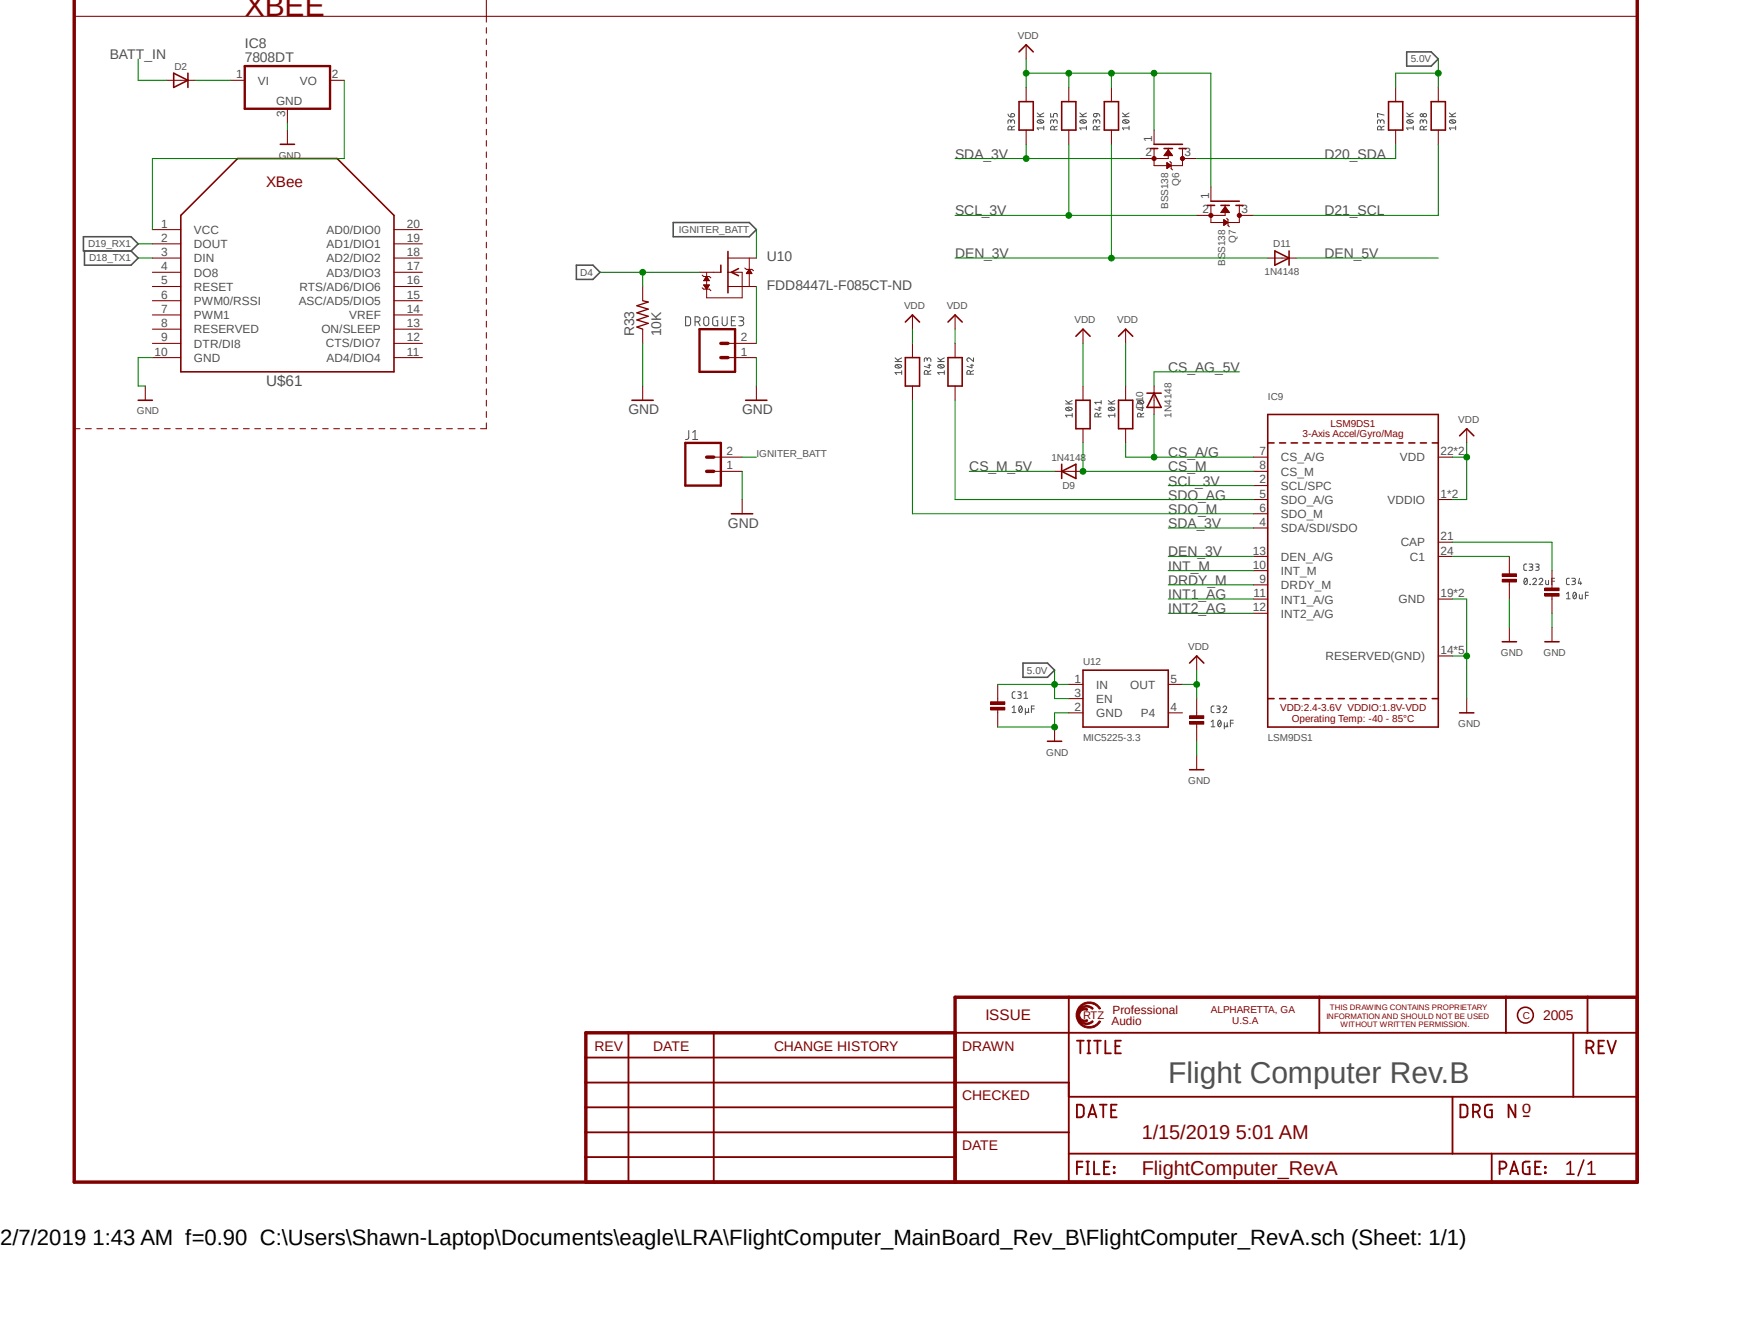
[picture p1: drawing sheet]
<svg xmlns="http://www.w3.org/2000/svg" width="279mm" height="216mm" viewBox="0 0 279 216" stroke-linecap="round" stroke-linejoin="round" font-family="sans-serif">
<path d="M257.8 -.1l-246.3 190.6" fill="none" stroke="#fff" stroke-width=".16"/>
<g fill="none" stroke="#505050" stroke-width=".16">
<path d="M162.1 18.3l.1 .3 .4 .2M162.6 19.6l.2-.3h.2l.2 .1v.5M162.6 19.7v-.4h-.3l-.2 .2v.4M162.6 18.3h.5l.1 .3-.1 .2h-.5zM166.8 18.8h1.1M166.8 18.2l.7 .6M166.9 19.4l.3-.1h.4l.3 .3a.68 .68 0 0 1-1.1 0zM167 19.3l.6 .5M167.9 18.2l-.6 .3M169 18.2v.6h.5v-.3a.31 .31 0 0 1 .3-.3 .31 .31 0 0 1 .3 .3v.3M169.5 19.6l.2-.3h.1l.2 .1 .1 .5M169.5 19.7l-.1-.4h-.2l-.2 .2v.4"/>
<path d="M173.7 18.8h1.1M173.7 18.2l.6 .6M173.7 19.4l.3-.1h.4l.4 .3a.68 .68 0 0 1-1.1 0zM173.9 19.3l.6 .5M174.8 18.2l-.7 .3M176 18.3l.4-.1-.1 .6h-.3l-.1-.2zM176.3 19.6l.2-.3h.2l.2 .1v.5M176.3 19.7v-.4h-.3l-.1 .2v.4M176.4 18.2l.3 .1 .2 .4M180.6 18.8h1M180.6 18.2l.6 .6M180.6 19.4l.3-.1h.4l.3 .3a.68 .68 0 0 1-1 0z"/>
<path d="M180.8 19.3l.6 .5M181.6 18.2l-.6 .3M222 19.6l.1-.2 .3-.1 .2 .1v.5M222 19.7v-.4h-.3l-.1 .2v.4M222.6 18.5l-1-.3v.6h.1M226.3 18.8h1M226.3 18.2l.6 .6M226.3 19.4l.3-.1h.4l.3 .3a.68 .68 0 0 1-1 0zM226.5 19.3l.6 .5M227.3 18.2l-.6 .3M228.9 19.6v-.2l.4-.1 .2 .3v.3M228.9 19.7v-.4h-.3l-.2 .2v.4"/>
<path d="M233.1 18.8h1M233.1 18.2l.7 .6M233.3 19.3h.3a.39 .39 0 0 1 .5 .4l-.7 .1-.2-.1zM233.3 19.3l.6 .5M234.1 18.2l-.6 .3M162.7 20.9v-.5l-.4-.1-.2 .3v.3h1.1M163.2 20.3l-.5 .2M167.9 20.6h-1.1l.2 .3M167.9 20.3v.6M169.6 20.9l-.1-.5-.3-.1-.2 .3v.3h1.1M170.1 20.3l-.5 .2M174.8 20.6h-1.1l.2 .3"/>
<path d="M174.8 20.3v.6M176.4 20.9v-.5l-.3-.1-.2 .3v.3h1M176.9 20.3l-.5 .2M181.6 20.6h-1l.2 .3M181.6 20.3v.6M222.2 20.9v-.3l-.2-.3-.4 .1v.5h1M222.6 20.3l-.4 .2M227.3 20.6h-1l.2 .3M227.3 20.3v.6M229 20.9v-.3l-.2-.3-.3 .1-.1 .5h1.1M229.5 20.3l-.5 .2M234.1 20.6h-1l.2 .3"/>
<path d="M234.1 20.3v.6M144 58.1h1M144 57.5l.6 .6M144 58.8l.5-.2 .4 .1 .1 .2a.62 .62 0 0 1-1 0zM144.2 58.7l.6 .4M145 59.9h-1l.2 .3M145 59.6v.6M145 57.5l-.6 .4M149.1 57.8l.1-.1 .3-.2 .2 .3v.3M149.1 58v-.4l-.3-.1-.1 .2v.4M149.3 58.7h.4M149.5 58.5v.6l-.8-.2"/>
<path d="M149.7 59.6l-.4 .2M150.8 58.1h1.1M150.8 57.5l.7 .6M150.9 58.8l.4-.2 .4 .1 .2 .2a.62 .62 0 0 1-1.1 0zM151.1 58.7l.5 .4M151.9 59.9h-1.1l.3 .3M151.9 59.6v.6M151.9 57.5l-.6 .4M156.1 58.7h.5M156.3 58.5v.6l-.8-.2M156.6 57.5v.6l-.6-.5a.29 .29 0 0 0-.5 .1 .29 .29 0 0 0 .2 .4M156.6 59.6l-.5 .2"/>
<path d="M149.3 60.2l-.1-.5-.4-.1-.1 .1v.5h1M156.1 60.2l-.1-.5-.3-.1-.1 .1-.1 .5h1.1M171.4 64.9h1.1M171.4 64.4l.6 .5M171.4 65.6l.5-.2 .4 .1 .2 .2a.62 .62 0 0 1-1.1 0zM171.6 65.5l.6 .5M172.5 66.8h-1.1l.2 .3M172.5 66.5v.6M172.5 64.4l-.7 .3M176.7 67l-.1-.5-.3-.1-.2 .1v.5h1M176.7 65.6h.4M176.9 65.4v.6l-.8-.3"/>
<path d="M177.1 66.4l-.4 .3M177.1 64.7h-1l.2 .2M177.1 64.4v.5M178.3 64.9h1M178.3 64.4l.6 .5M178.3 65.6l.5-.2 .4 .1 .1 .2a.62 .62 0 0 1-1 0zM178.5 65.5l.6 .5M179.3 66.8h-1l.2 .3M179.3 66.5v.6M179.3 64.4l-.6 .3M183 64.6a.5 .5 0 0 1 .6-.3 .5 .5 0 0 1 .3 .5l-.6 .1-.3-.1zM183.2 64.4l.6 .5"/>
<path d="M183.5 67v-.5l-.4-.1-.1 .1v.5h1M183.5 65.6h.5M183.8 65.4v.6l-.8-.3M184 66.4l-.5 .3M245.3 93h.1a.58 .58 0 0 1 0 1 .66 .66 0 0 1-.1-1zM245.6 90.7h-.4l-.1 .2 .1 .7 .4 .1M245.7 93.2l-.5 .6M246 90.7l.5 .1v.3h-.4M246.1 93.9l.1 .1zM246.3 91.1l.2 .2v.2l-.1 .2h-.4M246.5 93.2a.28 .28 0 0 1 .4-.2 .28 .28 0 0 1 .2 .3l-.6 .7h.6M247 90.7l.6 .1-.1 .3h-.4"/>
<path d="M247.3 91.1l.3 .2v.2l-.1 .2h-.5M247.6 93.2a.3 .3 0 0 1 .4-.3 .3 .3 0 0 1 .1 .5l-.5 .6h.6M248.6 93.3l.1 .7h.4v-.7M249.6 93.4h.5M250.1 93h-.5v1M252 95.5l.3-.3v1.1M252 96.3h.6M252.4 93h-.3l-.1 .2v.7l.4 .1M252.8 93l.6 .1-.1 .2-.4 .1M253.1 93.4l.3 .2v.2l-.1 .1-.5 .1M253.2 95.2h.1a.62 .62 0 0 1 0 1.1 .66 .66 0 0 1-.1-1.1zM253.5 95.5l-.4 .6"/>
<path d="M254 95.6l.1 .7h.4v-.7M254.1 93l-.2 .8h.5M254.3 93.5v.5M255 95.7h.5M255.5 95.2h-.5v1.1M162.8 113.7l.3-.2v1.1M162.8 114.6h.6M163.3 111.2l-.4 .1-.1 .2 .1 .6 .4 .2M163.7 111.2h.3l.3 .2-.1 .2-.4 .1M164 111.7l.3 .2-.1 .3-.5 .1M164 113.5h.2a.62 .62 0 0 1 0 1.1 .62 .62 0 0 1-.2-1.1zM164.4 113.7l-.5 .6"/>
<path d="M164.7 112.3h.6M164.7 111.5l.3-.3v1.1M164.9 114.3l.2 .3h.2l.1-.3M164.9 113.9v1M165.4 113.9l.1 .7M165.9 114h.5M166.4 113.5h-.5v1.1M194.8 116l.3-.2v1M194.8 116.8h.6M195.3 113.5l-.4 .1-.1 .1 .1 .7 .4 .2M195.7 113.5h.3l.3 .2-.1 .2-.4 .1M196 114l.3 .2v.1l-.1 .2-.5 .1"/>
<path d="M196 115.8a.54 .54 0 0 1 .5 .5 .54 .54 0 0 1-.3 .5 .62 .62 0 0 1-.2-1zM196.4 116l-.5 .6M196.7 113.7a.31 .31 0 0 1 .3-.2 .31 .31 0 0 1 .3 .1l-.1 .4-.5 .6h.6M196.9 116.6l.2 .2h.2l.1-.2M196.9 116.2v1M197.4 116.2v.5l.1 .1M197.9 116.2h.5M198.4 115.8h-.5v1"/>
<circle cx="228.7" cy="18.5" r=".24"/>
<circle cx="229.2" cy="18.5" r=".29"/>
</g>
<g fill="none" stroke="#505050" stroke-width=".17">
<path d="M110.3 50.9l.6 .1a1.15 1.15 0 0 1 0 1.3l-.6 .1zM111.8 51.7h.4a.4 .4 0 0 0 .4-.4 .4 .4 0 0 0-.4-.4h-.4v1.5M112.3 51.7l.3 .7M113.2 51.1a.42 .42 0 0 1 .5-.2 .42 .42 0 0 1 .3 .4v.9a.41 .41 0 0 1-.5 .2 .41 .41 0 0 1-.3-.4zM115.4 50.9h-.4l-.3 .2-.1 1 .2 .2 .6 .1v-.8h-.2M116.2 50.9v1.1a.4 .4 0 0 0 .4 .4 .4 .4 0 0 0 .4-.4v-1.1M117.6 51.6h.6M118.3 50.9h-.7v1.5h.7M118.8 50.9h.5a.32 .32 0 0 1 .3 .3 .32 .32 0 0 1-.3 .4h-.3M119.2 51.6h.2a.41 .41 0 0 1 .2 .5 .41 .41 0 0 1-.4 .3h-.4M110.8 69.2v1.1a.38 .38 0 0 1-.5 .4M111.4 69.5l.4-.3v1.5"/>
<path d="M111.4 70.7h.8"/>
</g>
<path d="M226.3 8.3h3.9l1.2 1.2-1.2 1.1h-3.9zM13.4 38.1h7.7l1.1 1.1-1.1 1.1h-7.7zM108.3 35.8h12.2l1.2 1.1-1.2 1.2h-12.2zM13.6 40.3v2.3h7.5l1.1-1.1-1.1-1.2M92.7 42.6h2.7l1.1 1.2-1.1 1.1h-2.7zM164.5 106.6h4l1.1 1.1-1.1 1.2h-4z" fill="none" stroke="#505050" stroke-width=".25"/>
<g fill="none" stroke="#800000" stroke-width=".17">
<path d="M78.2 0v3.6M11.9 2.6h251.5M78.2 4.4v.9M78.2 6.3v.9M78.2 8.1v.9M78.2 9.9v.9M78.2 11.7v.9M78.2 13.5v.9M78.2 15.3v1M78.2 17.1v1M78.2 19v.9M78.2 20.8v.9"/>
<path d="M78.2 22.6v.9M78.2 24.4v.9M78.2 26.2v.9M78.2 28v1M78.2 29.8v1M78.2 31.7v.9M78.2 33.5v.9M78.2 35.3v.9M78.2 37.1v.9M78.2 38.9v.9M78.2 40.8v.9M78.2 42.5v1"/>
<path d="M78.2 44.4v.9M78.2 46.2v.9M78.2 48v.9M78.2 49.8v1M78.2 51.6v1M78.2 53.5v.9M78.2 55.3v.9M78.2 57.1v.9M78.2 58.9v.9M11.9 68.9h1M13.8 68.9h.9M15.6 68.9h.9"/>
<path d="M17.4 68.9h.9M19.2 68.9h.9M21 68.9h.9M22.8 68.9h.9M24.6 68.9h1M26.5 68.9h.9M28.3 68.9h.9M30.1 68.9h.9M31.9 68.9h.9M33.7 68.9h.9M35.6 68.9h.8M37.3 68.9h1"/>
<path d="M39.2 68.9h.9M41 68.9h.9M42.8 68.9h.9M44.6 68.9h1M46.4 68.9h1M48.3 68.9h.8M50.1 68.9h.9M51.9 68.9h.9M53.7 68.9h.9M55.5 68.9h.9M57.3 68.9h1M59.1 68.9h1"/>
<path d="M61 68.9h.9M62.8 68.9h.9M64.6 68.9h.9M66.4 68.9h.9M68.2 68.9h.9M70.1 68.9h.9M71.8 68.9h1M73.7 68.9h.9M75.5 68.9h.9M78.2 68v.9h-.9M78.2 60.7v.9M78.2 62.5v1"/>
<path d="M78.2 64.3v1M78.2 66.2v.9"/>
</g>
<path d="M11.9 0v190h251.5v-190M263.4 160.3h-109.8v29.7" fill="none" stroke="#800000" stroke-width=".55"/>
<path d="M153.6 166h109.8M153.6 174h18.3M171.9 160.3v29.7M171.9 176.3h91.5M233.6 176.3v9.2M242.2 160.3v5.7M253.1 166v10.3M255.4 160.3v5.7M153.6 182h18.3M171.9 185.5h91.5M239.9 185.5v4.5" fill="none" stroke="#800000" stroke-width=".3"/>
<path d="M245.1 179.5h.8" fill="none" stroke="#800000" stroke-width=".25"/>
<path d="M173.9 161.5a2.11 2.11 0 0 1 3.1 .6l-.2 .1a1.87 1.87 0 0 0-2.8-.5 1.87 1.87 0 0 0 0 2.9 1.87 1.87 0 0 0 2.8-.5l.2 .1a2.11 2.11 0 0 1-3.2 .6 2.11 2.11 0 0 1 .1-3.3z" fill-rule="evenodd" fill="#800000"/>
<path d="M173.9 161.5a2.11 2.11 0 0 1 3.1 .6l-.2 .1a1.87 1.87 0 0 0-2.8-.5 1.87 1.87 0 0 0 0 2.9 1.87 1.87 0 0 0 2.8-.5l.2 .1a2.11 2.11 0 0 1-3.2 .6 2.11 2.11 0 0 1 .1-3.3z" fill="none" stroke="#800000" stroke-width=".16"/>
<path d="M173.7 162.4a1.04 1.04 0 0 1 1.3-.2l-.1 .2a.84 .84 0 0 0-1.2 .8 .84 .84 0 0 0 1.2 .7l.1 .2a1.07 1.07 0 0 1-1.4-.3 1.07 1.07 0 0 1 .1-1.4z" fill-rule="evenodd" fill="#800000"/>
<path d="M173.7 162.4a1.04 1.04 0 0 1 1.3-.2l-.1 .2a.84 .84 0 0 0-1.2 .8 .84 .84 0 0 0 1.2 .7l.1 .2a1.07 1.07 0 0 1-1.4-.3 1.07 1.07 0 0 1 .1-1.4z" fill="none" stroke="#800000" stroke-width=".16"/>
<path d="M173.9 161.9a1.51 1.51 0 0 1 2 .2l-.2 .2a1.31 1.31 0 0 0-1.8-.1 1.31 1.31 0 0 0 0 1.9 1.31 1.31 0 0 0 1.8 0l.2 .2a1.54 1.54 0 0 1-2.3-.1 1.54 1.54 0 0 1 .3-2.3z" fill-rule="evenodd" fill="#800000"/>
<path d="M113.7 43.8v.6M113.7 45.1v.7M119.4 46.1v1.8h-5.7v-1.4M120.5 41.5v1.8M120.5 44v2.1M173.9 161.9a1.51 1.51 0 0 1 2 .2l-.2 .2a1.31 1.31 0 0 0-1.8-.1 1.31 1.31 0 0 0 0 1.9 1.31 1.31 0 0 0 1.8 0l.2 .2a1.54 1.54 0 0 1-2.3-.1 1.54 1.54 0 0 1 .3-2.3z" fill="none" stroke="#800000" stroke-width=".16"/>
<g fill="none" stroke="#800000" stroke-width=".3">
<path d="M94.2 178h59.4M94.2 174h59.4M94.2 170h59.4M101.1 166v24M114.8 166v24M173.2 177.6h.6a.58 .58 0 0 1 .5 .5v.9a.58 .58 0 0 1-.5 .6h-.6zM173.2 167.3h1.1M173.8 167.3v2M174.9 167.3h.5M174.9 169.3h.5M175 179.6l.7-2 .7 2M175.1 167.3v2"/>
<path d="M175.2 179.1h1M176 167.3h1.1M176.5 167.3v2M176.9 177.6h1.1M177.5 177.6v2M177.8 167.3v2h.9M178.7 178.5h.7M179.4 168.2h.7M179.6 177.6h-.9v2h.9M180.3 167.3h-.9v2h.9M212.2 160.3v5.7M234.9 177.6h.6a.58 .58 0 0 1 .6 .5v.9a.58 .58 0 0 1-.6 .6h-.6z"/>
<path d="M236.9 178.7h.6a.57 .57 0 0 0 .6-.5 .57 .57 0 0 0-.6-.6h-.6v2M237.6 178.7l.4 .9M240 177.6h-.7l-.4 .2-.1 1.4 .3 .3 .9 .1v-1.1h-.4M243.8 177.6v2l-1.1-2v2M255.2 168.4h.6a.57 .57 0 0 0 .5-.5 .57 .57 0 0 0-.5-.6h-.6v2M255.9 168.4l.4 .9M257.1 168.2h.7M258 167.3h-.9v2h.9M258.6 167.3l.6 2 .7-2M94.2 186h59.4M94.2 182h59.4M173.2 187.6h.9"/>
<path d="M174.1 186.7h-.9v2.1M174.8 186.7h.4M174.8 188.8h.4M175 186.7v2.1M176 186.7v2.1h.9M177.6 187.6h.7M178.5 186.7h-.9v2.1h.9M179.2 187.6h.1v.1h-.1zM179.2 188.5h.1v.1h-.1zM241.2 187.9h.6a.57 .57 0 0 0 .5-.6 .57 .57 0 0 0-.5-.6h-.6v2.1M242.9 188.8l.6-2.1 .7 2.1M243 188.3h1.1"/>
<path d="M246 186.7h-.6l-.4 .2-.1 1.4 .3 .4 .8 .1v-1.2h-.3M246.9 187.6h.7M247.9 186.7h-1v2.1h1M248.5 188.5h.1v.1h-.1zM248.5 187.6h.1v.1h-.1z"/>
</g>
<g fill="none" stroke="#800000" stroke-width=".25">
<path d="M27.9 11.8l2.3 1.1-2.3 1.2zM30.2 11.8v2.3M163.9 16.3h2.3v4.6h-2.3zM170.8 16.3h2.3v4.6h-2.3zM38.2 25.5h16l9.2 9.1v25.2h-34.3v-25.2zM45.1 23.2h2.3M185.1 23.9h1.1M185.6 23.2h4.6M187.2 23.9h1.4M189.7 23.9h1.1M116 42.6v1.2M117.1 40.4v6.7"/>
<path d="M118.8 43.2l-1.2 .6 1.2 .5M22.2 64.3h2.3M101.6 64.3h3.5M119.9 64.3h3.5M234.8 114.6h2.3M252.1 187.2l.5-.5v2.1M252.1 188.8h1.1M254.8 186.5l-1 2.5M255.4 188.8h1.2M255.4 187.2l.6-.5v2.1"/>
<circle cx="245.4" cy="163.2" r="1.27"/>
</g>
<path d="M116 55.2h1.1M116 57.5h1.1M94.2 166h59.4v24h-59.4z" fill="none" stroke="#800000" stroke-width=".55"/>
<g fill="none" stroke="#800000" stroke-width=".17">
<path d="M26.8 12.9h4.6M37.1 12.9h2.3M46.2 17.5v2.3M53.1 12.9h2.3M165.1 14.1v2.2M171.9 14.1v2.2M24.5 36.9h4.6M24.5 39.2h4.6M46.2 20.9v2.3M63.4 36.9h4.5M63.4 39.2h4.5M165.1 20.9v2.3"/>
<path d="M171.9 20.9v2.3M185.6 23.9v2.7h4.6v-2.7M187.9 23.9v1.6h-2.3M188.2 26l.2 .2v.9l.2 .2M24.5 41.5h4.6M24.5 43.8h4.6M24.5 46.1h4.6M24.5 48.3h4.6M24.5 50.6h4.6M24.5 52.9h4.6M24.5 55.2h4.6M24.5 57.5h4.6"/>
<path d="M63.4 41.5h4.5M63.4 43.8h4.5M63.4 46.1h4.5M63.4 48.3h4.5M63.4 50.6h4.5M63.4 52.9h4.5M63.4 55.2h4.5M63.4 57.5h4.5M103.4 46.1v2.2M103.4 52.9v2.3M112.5 43.8h3.5M112.9 44.2l.3 .2h.9l.2 .3"/>
<path d="M112.9 46.3l.3 .2h.9l.2 .2M113.2 45.1h.9M113.2 45.8h.9l-.4 .7zM113.2 45.8h.9M113.2 45.9h.8M113.3 45h.7M113.3 46h.7M113.3 46.1h.7M113.4 44.9h.5M113.4 44.8h.5M113.4 46.1h.5M113.5 44.7h.3"/>
<path d="M113.5 46.2h.3M113.5 46.3h.3M113.5 44.6h.2M113.5 46.4h.2M113.6 46.4h.1M113.6 44.5h.1M113.7 44.4l.4 .7h-.9zM117.1 41.5h4.6M117.1 43.8h2.3v2.3M117.1 46.1h4.6M117.1 55.2h4.6M117.1 57.5h4.6"/>
<path d="M119.8 43.1l.3 .2h.8l.3 .2M120.1 43.9h.8M120.2 43.8h.6M120.2 43.7h.6M120.3 43.6h.4M120.4 43.6h.2M120.4 43.5h.2M120.4 43.4h.2M120.5 43.3l.4 .7h-.8zM23.4 62.1v2.2M103.4 62.1v2.2M121.7 62.1v2.2"/>
<path d="M235.9 112.3v2.3"/>
</g>
<path d="M39.4 10.6h13.7v6.9h-13.7zM112.5 52.9h5.7v6.9h-5.7z" fill="none" stroke="#800000" stroke-width=".38"/>
<path d="M103.4 48.3l.9 .3-1.9 .5 1.9 .6-1.9 .6 1.9 .5-1.9 .6 1.9 .6-1.9 .6 1 .3" fill="none" stroke="#800000" stroke-width=".21"/>
<circle cx="185.6" cy="25.5" r=".33" fill="#800000"/>
<circle cx="185.6" cy="25.5" r=".33" fill="none" stroke="#800000" stroke-width=".16"/>
<circle cx="190.2" cy="25.5" r=".33" fill="#800000"/>
<circle cx="190.2" cy="25.5" r=".33" fill="none" stroke="#800000" stroke-width=".16"/>
<g fill="none" stroke="#800000" stroke-width=".17">
<path d="M183.3 25.5h2.3M185.6 20.9v2.3M187.3 25h1.3M187.3 24.9h1.3M187.4 24.8h1.1M187.4 24.8h1M187.5 24.7h.9M187.5 24.6h.8M187.6 24.6h.7M187.7 24.5h.5M187.7 26.2l.7 .4M187.7 26.2v.9l.7-.5"/>
<path d="M187.7 27.1h.1M187.7 27h.1M187.7 26.9h.3M187.7 26.8h.3M187.7 26.8h.5M187.7 26.7h.6M187.7 26.6h.7M187.7 26.5h.6M187.7 26.5h.5M187.7 26.4h.3M187.7 26.3h.2M187.7 26.2h.1"/>
<path d="M187.7 24.4h.5M187.7 24.3h.4M187.8 24.3h.2M187.9 24.2h.1M187.9 24.1l.7 .9h-1.4zM187.9 24.1h.1M190.2 25.5h2.3M194.8 33v2.8h4.5v-2.8M197.1 33v1.6h-2.3M197.3 35.1l.2 .2v.9l.2 .2"/>
</g>
<path d="M194.2 33h1.2M194.8 32.3h4.5M196.4 33h1.3M198.8 33h1.1" fill="none" stroke="#800000" stroke-width=".25"/>
<circle cx="194.8" cy="34.6" r=".33" fill="#800000"/>
<circle cx="194.8" cy="34.6" r=".33" fill="none" stroke="#800000" stroke-width=".16"/>
<circle cx="199.4" cy="34.6" r=".33" fill="#800000"/>
<g fill="none" stroke="#800000" stroke-width=".16">
<path d="M241.6 93.1h2.3v.5h-2.3zM241.6 92.2h2.3v.5h-2.3zM248.5 95.4h2.3v.4h-2.3zM248.5 94.5h2.3v.5h-2.3zM159.3 113.7h2.3v.4h-2.3zM159.3 112.8h2.3v.4h-2.3zM191.3 116h2.3v.4h-2.3zM191.3 115.1h2.3v.4h-2.3z"/>
<circle cx="199.4" cy="34.6" r=".33"/>
</g>
<g fill="none" stroke="#800000" stroke-width=".17">
<path d="M165.1 7.2v2.3M178.8 14.1v2.2M224.5 14.1v2.2M231.4 14.1v2.2M178.8 20.9v2.3M192.5 34.6h2.3M194.8 30.1v2.2M196.4 34.1h1.3M196.5 34h1.2M196.5 34h1.1M196.6 33.9h1M196.6 33.8h.9"/>
<path d="M196.7 33.7h.7M196.8 33.7h.6M196.8 33.6h.6M196.8 35.3l.7 .5-.7 .4zM196.8 36.2h.1M196.8 36.1h.2M196.8 36h.3M196.8 36h.4M196.8 35.9h.5M196.8 35.8h.6M196.8 35.7h.7M196.8 35.7h.6"/>
<path d="M196.8 35.6h.5M196.8 35.5h.4M196.8 35.4h.3M196.8 35.4h.1M196.8 33.5h.5M196.9 33.4h.3M197 33.4h.2M197 33.3h.1M197.1 33.2l.6 1h-1.3zM199.3 34.6h2.3M224.5 20.9v2.3M231.4 20.9v2.3"/>
<path d="M146.8 50.6v2.3M146.8 55.2v2.3M153.6 50.6v2.3M153.6 55.2v2.3M174.2 52.9v2.3M181.1 52.9v2.3M203.9 41.5h4.6M114.8 75.8h4.6M114.8 73.5h4.6M146.8 62.1v2.2M153.6 62.1v2.2M169.6 75.8h4.6"/>
<path d="M174.2 62.1v2.2M174.2 68.9v2.3M181.1 62.1v2.2M181.1 68.9v2.3M185.6 62.1v4.5M201.6 75.8h2.3M201.6 73.5h2.3M201.6 78.1h2.3M231.4 73.5h2.2M235.9 68.9v2.3M119.4 80.3v2.3M201.6 96.3h2.3"/>
<path d="M201.6 89.5h2.3M201.6 91.7h2.3M201.6 94h2.3M201.6 98.6h2.3M201.6 80.3h2.3M201.6 82.6h2.3M201.6 84.9h2.3M231.4 96.3h2.2M231.4 87.2h2.2M231.4 89.5h2.2M231.4 80.3h2.2M242.8 89.5v3"/>
<path d="M242.8 93.3v3M249.6 91.7v3M249.6 95.6v3M160.5 110v3M160.5 113.9v3M169.6 116.9v2.3M171.9 110h2.3M171.9 112.3h2.3M171.9 114.6h2.3M187.9 110h2.3M187.9 114.6h2.3M192.5 105.5v2.2"/>
<path d="M192.5 112.3v3M192.5 116.2v3M231.4 105.5h2.2M242.8 100.9v2.3M249.6 100.9v2.3M192.5 121.5v2.2"/>
</g>
<g fill="none" stroke="#800000" stroke-width=".25">
<path d="M163.9 8.3l1.2-1.1 1.1 1.1M177.6 16.3h2.3v4.6h-2.3zM223.4 16.3h2.2v4.6h-2.2zM230.2 16.3h2.3v4.6h-2.3zM145.6 57.5h2.3v4.6h-2.3zM145.6 51.8l1.2-1.2 1.1 1.2M152.5 57.5h2.3v4.6h-2.3zM152.5 51.8l1.1-1.2 1.2 1.2M173.1 54.1l1.1-1.2 1.1 1.2M179.9 54.1l1.2-1.2 1.1 1.2M205.1 40.3l2.2 1.2-2.2 1.1zM207.3 40.3v2.3"/>
<path d="M170.8 75.8l2.3-1.2v2.3zM170.8 74.6v2.3M173.1 64.3h2.2v4.6h-2.2zM179.9 64.3h2.3v4.6h-2.3zM184.5 63.2h2.3M185.6 63.2l1.2 2.3h-2.3zM203.9 66.6h27.5v50.3h-27.5zM203.9 71.2h1M205.8 71.2h1M207.7 71.2h1M209.6 71.2h1M211.5 71.2h1"/>
<path d="M213.4 71.2h1M215.3 71.2h.9M217.1 71.2h1M219 71.2h1M220.9 71.2h1M222.8 71.2h1M224.7 71.2h1M226.6 71.2h1M228.5 71.2h.9M230.4 71.2h1M234.8 70.1l1.1-1.2 1.2 1.2M117.6 82.6h3.5"/>
<path d="M168.5 119.2h2.3M174.2 107.7h13.7v9.2h-13.7zM191.3 106.6l1.2-1.1 1.1 1.1M203.9 112.3h1M205.8 112.3h1M207.7 112.3h1M209.6 112.3h1M211.5 112.3h1M213.4 112.3h1M215.3 112.3h.9M217.1 112.3h1M219 112.3h1"/>
<path d="M220.9 112.3h1M222.8 112.3h1M224.7 112.3h1M226.6 112.3h1M228.5 112.3h.9M230.4 112.3h1M241.6 103.2h2.3M248.5 103.2h2.3M191.3 123.7h2.3"/>
</g>
<path d="M241.6 93.3h2.3M241.6 92.5h2.3M248.5 95.6h2.3M248.5 94.7h2.3M159.3 113.9h2.3M159.3 113h2.3M191.3 116.2h2.3M191.3 115.3h2.3" fill="none" stroke="#800000" stroke-width=".42"/>
<path d="M110.2 71.2h5.8v6.9h-5.8z" fill="none" stroke="#800000" stroke-width=".38"/>
<path d="M113.7 73.5h1.1M113.7 75.8h1.1" fill="none" stroke="#800000" stroke-width=".55"/>
<path d="M46.2 19.8v1.1M24.5 57.5h-2.3v4.6h1.2M103.4 55.2v6.9M121.7 57.5v4.6M235.9 96.3v16M233.6 105.5h2.3" fill="none" stroke="#008000" stroke-width=".17"/>
<circle cx="235.9" cy="105.5" r=".46" fill="#008000"/>
<circle cx="235.9" cy="105.5" r=".46" fill="none" stroke="#008000" stroke-width=".16"/>
<path d="M233.6 96.3h2.3M171.9 114.6h-2.3v2.3h-9.1" fill="none" stroke="#008000" stroke-width=".17"/>
<circle cx="169.6" cy="116.9" r=".46" fill="#008000"/>
<circle cx="169.6" cy="116.9" r=".46" fill="none" stroke="#008000" stroke-width=".16"/>
<path d="M119.4 75.8v4.5M242.8 96.3v4.6M249.6 98.6v2.3M169.6 110h2.3M169.6 107.7v4.6h2.3M192.5 119.2v2.3" fill="none" stroke="#008000" stroke-width=".17"/>
<circle cx="169.6" cy="110" r=".46" fill="#008000"/>
<circle cx="169.6" cy="110" r=".46" fill="none" stroke="#008000" stroke-width=".16"/>
<path d="M231.4 11.8h-6.9v2.3M231.4 9.5v4.6M160.5 110h9.1" fill="none" stroke="#008000" stroke-width=".17"/>
<circle cx="231.4" cy="11.8" r=".46" fill="#008000"/>
<circle cx="231.4" cy="11.8" r=".46" fill="none" stroke="#008000" stroke-width=".16"/>
<path d="M96.5 43.8h16M103.4 43.8v2.3" fill="none" stroke="#008000" stroke-width=".17"/>
<circle cx="103.4" cy="43.8" r=".46" fill="#008000"/>
<circle cx="103.4" cy="43.8" r=".46" fill="none" stroke="#008000" stroke-width=".16"/>
<path d="M22.2 9.5v3.4h4.6M31.4 12.9h5.7M55.4 12.9v12.6h-30.9v11.4M22.2 39.2h2.3M121.7 36.9v4.6M224.5 23.2v2.3h-32M231.4 23.2v11.4h-29.8M22.2 41.5h2.3M121.7 46.1v9.1M119.4 73.5h2.3M190.2 110h2.3M192.5 107.7v4.6" fill="none" stroke="#008000" stroke-width=".17"/>
<circle cx="192.5" cy="110" r=".46" fill="#008000"/>
<circle cx="192.5" cy="110" r=".46" fill="none" stroke="#008000" stroke-width=".16"/>
<path d="M165.1 9.5v4.6M165.1 11.8h6.8v2.3" fill="none" stroke="#008000" stroke-width=".17"/>
<circle cx="165.1" cy="11.8" r=".46" fill="#008000"/>
<circle cx="165.1" cy="11.8" r=".46" fill="none" stroke="#008000" stroke-width=".16"/>
<path d="M178.8 11.8h6.8v9.1" fill="none" stroke="#008000" stroke-width=".17"/>
<circle cx="171.9" cy="11.8" r=".46" fill="#008000"/>
<circle cx="171.9" cy="11.8" r=".46" fill="none" stroke="#008000" stroke-width=".16"/>
<path d="M171.9 11.8h6.9M185.6 11.8h9.2v18.3" fill="none" stroke="#008000" stroke-width=".17"/>
<circle cx="185.6" cy="11.8" r=".46" fill="#008000"/>
<circle cx="185.6" cy="11.8" r=".46" fill="none" stroke="#008000" stroke-width=".16"/>
<path d="M178.8 11.8v2.3" fill="none" stroke="#008000" stroke-width=".17"/>
<circle cx="178.8" cy="11.8" r=".46" fill="#008000"/>
<circle cx="178.8" cy="11.8" r=".46" fill="none" stroke="#008000" stroke-width=".16"/>
<path d="M235.9 71.2v2.3h-2.3" fill="none" stroke="#008000" stroke-width=".17"/>
<circle cx="235.9" cy="73.5" r=".46" fill="#008000"/>
<circle cx="235.9" cy="73.5" r=".46" fill="none" stroke="#008000" stroke-width=".16"/>
<path d="M153.6 34.6h38.9M171.9 23.2v11.4M146.8 52.9v2.3M153.6 52.9v2.3M174.2 55.2v6.9M181.1 55.2v6.9M235.9 73.5v6.8h-2.3" fill="none" stroke="#008000" stroke-width=".17"/>
<circle cx="171.9" cy="34.6" r=".46" fill="#008000"/>
<circle cx="171.9" cy="34.6" r=".46" fill="none" stroke="#008000" stroke-width=".16"/>
<path d="M153.6 25.5h29.7M165.1 23.2v2.3M187.9 78.1h13.7" fill="none" stroke="#008000" stroke-width=".17"/>
<circle cx="165.1" cy="25.5" r=".46" fill="#008000"/>
<circle cx="165.1" cy="25.5" r=".46" fill="none" stroke="#008000" stroke-width=".16"/>
<path d="M178.8 23.2v18.3M153.6 41.5h50.3M208.5 41.5h22.9M187.9 84.9h13.7" fill="none" stroke="#008000" stroke-width=".17"/>
<circle cx="178.8" cy="41.5" r=".46" fill="#008000"/>
<circle cx="178.8" cy="41.5" r=".46" fill="none" stroke="#008000" stroke-width=".16"/>
<path d="M181.1 71.2v2.3h20.5M185.6 66.6v6.9M187.9 89.5h13.7" fill="none" stroke="#008000" stroke-width=".17"/>
<circle cx="185.6" cy="73.5" r=".46" fill="#008000"/>
<circle cx="185.6" cy="73.5" r=".46" fill="none" stroke="#008000" stroke-width=".16"/>
<path d="M174.2 71.2v4.6h27.4" fill="none" stroke="#008000" stroke-width=".17"/>
<circle cx="174.2" cy="75.8" r=".46" fill="#008000"/>
<circle cx="174.2" cy="75.8" r=".46" fill="none" stroke="#008000" stroke-width=".16"/>
<path d="M199.3 59.8h-13.7v2.3M146.8 64.3v18.3h54.8M153.6 64.3v16h48M155.9 75.8h13.7M187.9 91.7h13.7M187.9 94h13.7M187.9 96.3h13.7M187.9 98.6h13.7M233.6 89.5h9.2M233.6 87.2h16v4.5" fill="none" stroke="#008000" stroke-width=".17"/>
<text font-size="4.8" fill="#800000" x="39.4" y="2.6">XBEE</text>
<text font-size="4.8" fill="#505050" x="187.9" y="174">Flight Computer Rev.B</text>
<text font-size="3.6" x="0" y="200.1">2/7/2019 1:43 AM f=0.90 C:\Users\Shawn-Laptop\Documents\eagle\LRA\FlightComputer_MainBoard_Rev_B\FlightComputer_RevA.sch (Sheet: 1/1)</text>
<g font-size="3.2" fill="#800000">
<text x="183.6" y="183.2">1/15/2019 5:01 AM</text>
<text x="183.6" y="188.9">FlightComputer_RevA</text>
</g>
<text font-size="2.8" fill="#800000" x="244.8" y="178.9">o</text>
<g font-size="2.5" fill="#800000">
<text x="42.8" y="30.1">XBee</text>
<text x="158.5" y="164">ISSUE</text>
</g>
<text font-size="2.5" fill="#505050" x="42.8" y="62.1">U$61</text>
<g font-size="2.2" fill="#505050">
<text x="17.7" y="9.5">BATT_IN</text>
<text x="39.4" y="10">7808DT</text>
<text x="39.4" y="7.7">IC8</text>
<text x="153.6" y="25.5">SDA_3V</text>
<text x="213.1" y="25.5">D20_SDA</text>
<text x="153.6" y="34.6">SCL_3V</text>
<text x="213.1" y="34.6">D21_SCL</text>
<text x="153.6" y="41.5">DEN_3V</text>
<text x="213.1" y="41.5">DEN_5V</text>
<text x="123.4" y="46.6">FDD8447L-F085CT-ND</text>
<text x="123.4" y="42">U10</text>
<text x="102" y="54.1" transform="rotate(-90 102 54.1)">R33</text>
<text x="106.3" y="54.1" transform="rotate(-90 106.3 54.1)">10K</text>
<text x="187.9" y="59.8">CS_AG_5V</text>
<text x="101.1" y="66.6">GND</text>
<text x="119.4" y="66.6">GND</text>
<text x="155.9" y="75.8">CS_M_5V</text>
<text x="187.9" y="73.5">CS_A/G</text>
<text x="187.9" y="75.8">CS_M</text>
<text x="187.9" y="78.1">SCL_3V</text>
<text x="187.9" y="82.6">SDO_M</text>
<text x="187.9" y="80.3">SDO_AG</text>
<text x="117.1" y="84.9">GND</text>
<text x="187.9" y="84.9">SDA_3V</text>
<text x="187.9" y="89.5">DEN_3V</text>
<text x="187.9" y="91.7">INT_M</text>
<text x="187.9" y="94">DRDY_M</text>
<text x="187.9" y="96.3">INT1_AG</text>
<text x="187.9" y="98.6">INT2_AG</text>
</g>
<g font-size="2.2" fill="#800000">
<text x="248.2" y="164">2005</text>
<text x="95.6" y="168.9">REV</text>
<text x="105.1" y="168.9">DATE</text>
<text x="124.5" y="168.9">CHANGE HISTORY</text>
<text x="154.8" y="168.9">DRAWN</text>
<text x="154.8" y="176.9">CHECKED</text>
<text x="154.8" y="184.9">DATE</text>
</g>
<g font-size="1.9" fill="#505050">
<text x="38" y="12.6">1</text>
<text x="41.5" y="13.6">VI</text>
<text x="44.4" y="16.8">GND</text>
<text x="48.2" y="13.6">VO</text>
<text x="53.4" y="12.6">2</text>
<text x="45.9" y="18.8" transform="rotate(-90 45.9 18.8)">3</text>
<text x="185.3" y="22.9" transform="rotate(-90 185.3 22.9)">1</text>
<text x="184.3" y="25.1">2</text>
<text x="190.5" y="25.1">3</text>
<text x="193.4" y="34.3">2</text>
<text x="194.5" y="32" transform="rotate(-90 194.5 32)">1</text>
<text x="199.7" y="34.3">3</text>
<text x="25.9" y="36.6">1</text>
<text x="25.9" y="38.9">2</text>
<text x="25.9" y="41.1">3</text>
<text x="31.2" y="37.6">VCC</text>
<text x="31.2" y="39.9">DOUT</text>
<text x="52.5" y="39.9">AD1/DIO1</text>
<text x="52.5" y="37.6">AD0/DIO0</text>
<text x="65.4" y="41.1">18</text>
<text x="65.4" y="38.9">19</text>
<text x="65.4" y="36.6">20</text>
<text x="25.9" y="43.4">4</text>
<text x="25.9" y="45.7">5</text>
<text x="31.2" y="42.2">DIN</text>
<text x="31.2" y="44.5">DO8</text>
<text x="31.2" y="46.7">RESET</text>
<text x="48.2" y="46.7">RTS/AD6/DIO6</text>
<text x="52.5" y="44.5">AD3/DIO3</text>
<text x="52.5" y="42.2">AD2/DIO2</text>
<text x="65.4" y="45.7">16</text>
<text x="65.4" y="43.4">17</text>
<text x="25.9" y="48">6</text>
<text x="25.9" y="50.3">7</text>
<text x="25.9" y="52.6">8</text>
<text x="31.2" y="49">PWM0/RSSI</text>
<text x="31.2" y="51.3">PWM1</text>
<text x="31.2" y="53.6">RESERVED</text>
<text x="48" y="49">ASC/AD5/DIO5</text>
<text x="51.7" y="53.6">ON/SLEEP</text>
<text x="56.2" y="51.3">VREF</text>
<text x="65.4" y="52.6">13</text>
<text x="65.4" y="50.3">14</text>
<text x="65.4" y="48">15</text>
<text x="24.9" y="57.2">10</text>
<text x="25.9" y="54.9">9</text>
<text x="31.2" y="55.9">DTR/DI8</text>
<text x="31.2" y="58.2">GND</text>
<text x="52.4" y="55.8">CTS/DIO7</text>
<text x="52.5" y="58.1">AD4/DIO4</text>
<text x="65.4" y="57.2">11</text>
<text x="65.4" y="54.9">12</text>
<text x="119.2" y="57.2">1</text>
<text x="119.2" y="54.9">2</text>
<text x="116.9" y="75.4">1</text>
<text x="116.9" y="73.2">2</text>
<text x="202.6" y="73.2">7</text>
<text x="202.6" y="75.4">8</text>
<text x="202.6" y="77.7">2</text>
<text x="206" y="74.2">CS_A/G</text>
<text x="206" y="76.5">CS_M</text>
<text x="225.2" y="74.1">VDD</text>
<text x="231.7" y="73.2">22*2</text>
<text x="202.6" y="80">5</text>
<text x="202.6" y="82.3">6</text>
<text x="206" y="78.7">SCL/SPC</text>
<text x="206" y="81">SDO_A/G</text>
<text x="206" y="83.3">SDO_M</text>
<text x="223.2" y="81">VDDIO</text>
<text x="231.7" y="80">1*2</text>
<text x="201.5" y="89.2">13</text>
<text x="202.6" y="84.6">4</text>
<text x="206" y="85.6">SDA/SDI/SDO</text>
<text x="225.3" y="87.8">CAP</text>
<text x="231.7" y="86.9">21</text>
<text x="231.7" y="89.2">24</text>
<text x="201.5" y="91.4">10</text>
<text x="202.6" y="93.7">9</text>
<text x="206" y="90.2">DEN_A/G</text>
<text x="206" y="92.5">INT_M</text>
<text x="206" y="94.7">DRDY_M</text>
<text x="226.8" y="90.1">C1</text>
<text x="201.5" y="98.3">12</text>
<text x="201.6" y="96">11</text>
<text x="206" y="97">INT1_A/G</text>
<text x="206" y="99.3">INT2_A/G</text>
<text x="225" y="97">GND</text>
<text x="231.7" y="96">19*2</text>
<text x="213.2" y="106.1">RESERVED(GND)</text>
<text x="231.7" y="105.2">14*5</text>
<text x="172.8" y="109.7">1</text>
<text x="172.8" y="112">3</text>
<text x="176.3" y="110.7">IN</text>
<text x="176.3" y="113">EN</text>
<text x="181.8" y="110.7">OUT</text>
<text x="188.3" y="109.7">5</text>
<text x="172.8" y="114.3">2</text>
<text x="176.3" y="115.3">GND</text>
<text x="183.5" y="115.3">P4</text>
<text x="188.3" y="114.3">4</text>
</g>
<g font-size="1.9" fill="#800000">
<text x="178.8" y="164.8">Audio</text>
<text x="178.9" y="163">Professional</text>
</g>
<text font-size="1.8" fill="#800000" x="174.2" y="163.9">RTZ</text>
<g font-size="1.6" fill="#505050">
<text x="28.1" y="11.2">D2</text>
<text x="163.7" y="6.3">VDD</text>
<text x="226.9" y="10">5.0V</text>
<text x="44.8" y="25.5">GND</text>
<text x="189.7" y="29.9" transform="rotate(-90 189.7 29.9)">Q6</text>
<text x="187.9" y="33.6" transform="rotate(-90 187.9 33.6)">BSS138</text>
<text x="14.2" y="39.8">D19_RX1</text>
<text x="109.2" y="37.5">IGNITER_BATT</text>
<text x="198.8" y="39.1" transform="rotate(-90 198.8 39.1)">Q7</text>
<text x="204.8" y="39.8">D11</text>
<text x="14.4" y="42">D18_TX1</text>
<text x="93.3" y="44.3">D4</text>
<text x="197.1" y="42.8" transform="rotate(-90 197.1 42.8)">BSS138</text>
<text x="203.4" y="44.3">1N4148</text>
<text x="145.4" y="49.7">VDD</text>
<text x="152.3" y="49.7">VDD</text>
<text x="172.8" y="52">VDD</text>
<text x="179.7" y="52">VDD</text>
<text x="183.9" y="65.8" transform="rotate(-90 183.9 65.8)">D10</text>
<text x="203.9" y="64.3">IC9</text>
<text x="22" y="66.6">GND</text>
<text x="188.4" y="67.1" transform="rotate(-90 188.4 67.1)">1N4148</text>
<text x="234.6" y="68">VDD</text>
<text x="121.7" y="73.5">IGNITER_BATT</text>
<text x="169.1" y="74.1">1N4148</text>
<text x="170.9" y="78.7">D9</text>
<text x="174.2" y="106.9">U12</text>
<text x="191.1" y="104.6">VDD</text>
<text x="241.4" y="105.5">GND</text>
<text x="248.3" y="105.5">GND</text>
<text x="165.2" y="108.3">5.0V</text>
<text x="174.2" y="119.2">MIC5225-3.3</text>
<text x="203.9" y="119.2">LSM9DS1</text>
<text x="234.6" y="116.9">GND</text>
<text x="168.3" y="121.5">GND</text>
<text x="191.1" y="126">GND</text>
</g>
<g font-size="1.6" fill="#800000">
<text x="209.5" y="70.3">3-Axis Accel/Gyro/Mag</text>
<text x="214" y="68.6">LSM9DS1</text>
<text x="205.9" y="114.3">VDD:2.4-3.6V VDDIO:1.8V-VDD</text>
<text x="207.8" y="116">Operating Temp: -40 - 85°C</text>
<text x="194.8" y="162.9">ALPHARETTA, GA</text>
<text x="198.2" y="164.6">U.S.A</text>
<text x="244.9" y="163.7">C</text>
</g>
<g font-size="1.3" fill="#800000">
<text x="213.4" y="163.7">INFORMATION AND SHOULD NOT BE USED</text>
<text x="213.9" y="162.3">THIS DRAWING CONTAINS PROPRIETARY</text>
<text x="215.6" y="165.2">WITHOUT WRITTEN PERMISSION.</text>
</g>
</svg>
